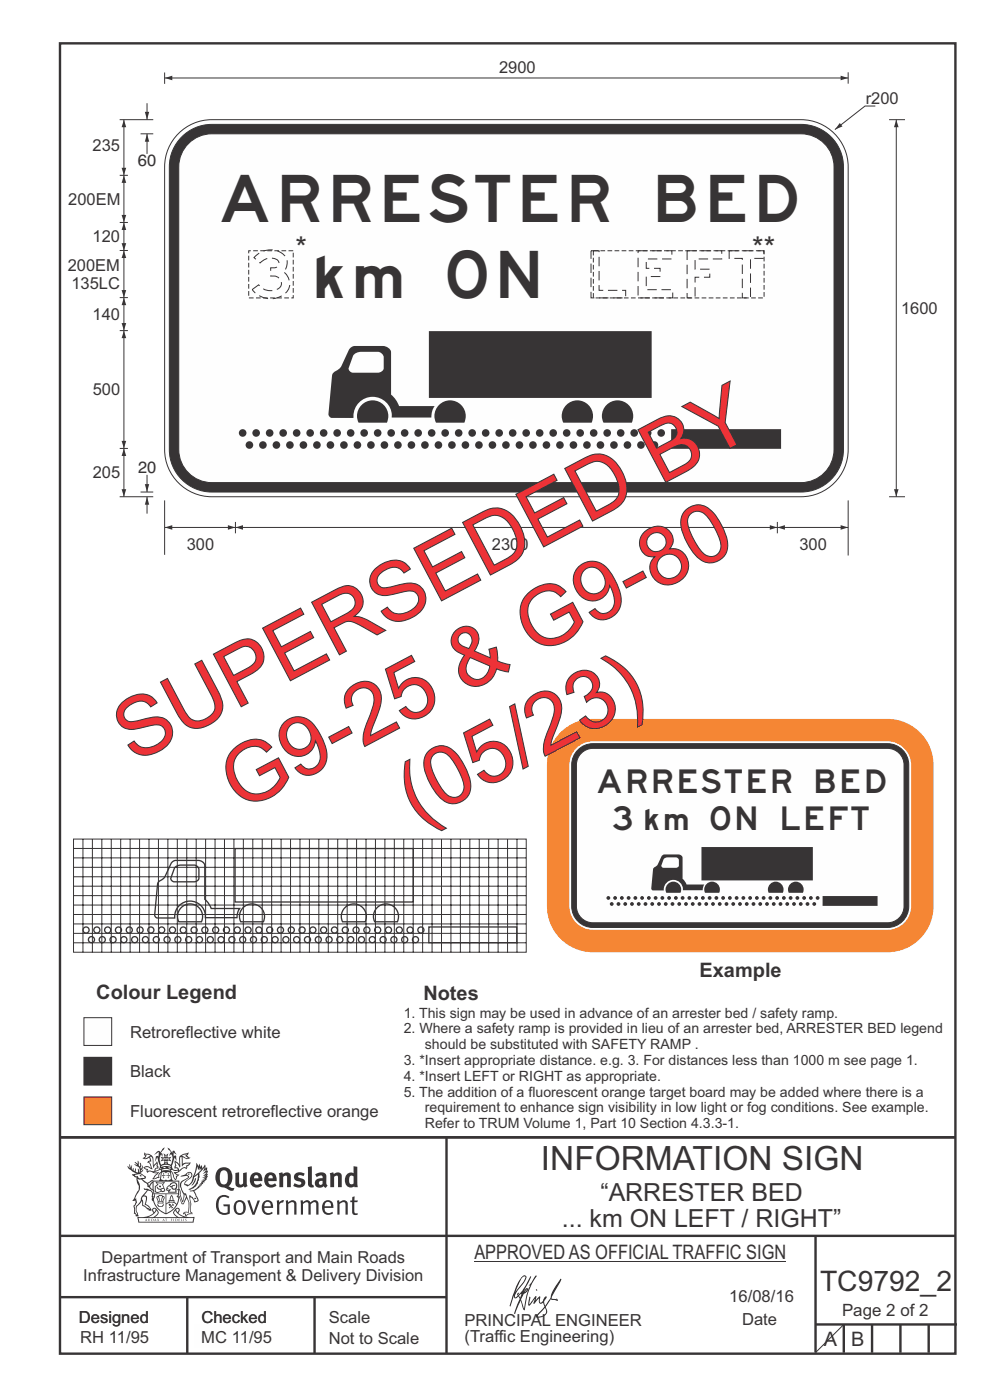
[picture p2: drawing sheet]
<svg xmlns="http://www.w3.org/2000/svg" width="210mm" height="297mm" viewBox="0 0 210 297" stroke-linecap="round" stroke-linejoin="round" font-family="sans-serif">
<g fill="none" stroke="#373435" stroke-width=".51">
<path d="M12.7 9.2h190v278h-190zM12.7 241.3h190M94.7 241.4v45.8M12.7 275.2h82M12.7 262.2h190.1M39.7 275.2v12M66.7 275.2v12M173 262.2v24.8M173 281h30M179 281v6M185 281v6M191 281v6"/>
<path d="M197 281v6"/>
</g>
<g fill="#373435">
<path d="M47 248.5a2.55 2.55 0 0 0 0 2.7l.3 .1a.81 .81 0 0 0 1-.9v-.6a1.04 1.04 0 0 0-1.1-1.5zM46.3 248.1a1.82 1.82 0 0 1 2.1-.2 1.82 1.82 0 0 1 .9 1.9 2.29 2.29 0 0 1-.8 1.9l.7 .3h.5l-.2 .6a2.87 2.87 0 0 1-2-.7 2.12 2.12 0 0 1-1.6-3.1z" fill-rule="evenodd"/>
<path d="M49.9 248.9l.8-.2v2a.46 .46 0 0 0 .3 .6 .46 .46 0 0 0 .6-.3v-2.1l.7-.2v2.4l.2 .5-.5 .4-.3-.3a1.02 1.02 0 0 1-1.2 .2 1.02 1.02 0 0 1-.6-1.1z" fill-rule="evenodd"/>
<path d="M54 249.5l-.1 .5h.9a.49 .49 0 0 0-.2-.6 .49 .49 0 0 0-.6 .1zM53.4 249.1a1.34 1.34 0 0 1 1.6-.2 1.34 1.34 0 0 1 .7 1.5v.2h-1.8a.77 .77 0 0 0 .5 .8 .77 .77 0 0 0 .9-.4l.3 .5a1.59 1.59 0 0 1-2 .2 1.59 1.59 0 0 1-.5-2z" fill-rule="evenodd"/>
<path d="M57.1 249.5l-.2 .5h1a.49 .49 0 0 0-.2-.6 .49 .49 0 0 0-.6 .1zM56.4 249.1a1.34 1.34 0 0 1 1.6-.2 1.34 1.34 0 0 1 .7 1.5v.2h-1.8a.77 .77 0 0 0 .5 .8 .77 .77 0 0 0 .9-.4l.4 .5a1.59 1.59 0 0 1-2.1 .2 1.59 1.59 0 0 1-.5-2z" fill-rule="evenodd"/>
<path d="M59.2 248.9l.7-.2 .1 .4a.95 .95 0 0 1 1-.3 .95 .95 0 0 1 .7 .8v2.3h-.8v-2.3a.46 .46 0 0 0-.8 .1v2.2h-.8z" fill-rule="evenodd"/>
<path d="M62.6 249.1a1.75 1.75 0 0 1 2-.1l-.2 .5-.6-.2a.43 .43 0 0 0-.6 .3l.4 .3a1.04 1.04 0 0 1 1.2 1.1 1.04 1.04 0 0 1-1.4 1l-1.2-.4 .3-.6 1 .4 .4-.4a.88 .88 0 0 0-1-.5l-.4-.2-.1-.4z" fill-rule="evenodd"/>
<path d="M65.3 247.6l.8-.2 .1 3.8 .3 .2 .1 .5a.88 .88 0 0 1-1-.1 .88 .88 0 0 1-.3-1z" fill-rule="evenodd"/>
<path d="M67.8 250.6a.43 .43 0 0 0-.1 .7 .43 .43 0 0 0 .7-.1v-.7zM66.8 249.2a1.7 1.7 0 0 1 2.4 .1v1.8l.3 .4-.4 .5-.5-.3a1.03 1.03 0 0 1-1.7-.2 1.03 1.03 0 0 1 .8-1.5h.7v-.4a.8 .8 0 0 0-1.2 .1z" fill-rule="evenodd"/>
<path d="M70 248.9l.7-.2 .1 .4a.95 .95 0 0 1 1-.3 .95 .95 0 0 1 .7 .8v2.3h-.8v-2.3a.46 .46 0 0 0-.8 .1v2.2h-.8z" fill-rule="evenodd"/>
<path d="M74.3 249.5a1.48 1.48 0 0 0 0 1.7h.5l.2-.1v-1.5l-.3-.2zM75 247.4l.8 .1 .1 4.4h-.7l-.1-.2a1.26 1.26 0 0 1-1.4 0 1.26 1.26 0 0 1-.5-1.3 1.29 1.29 0 0 1 .4-1.3 1.29 1.29 0 0 1 1.4-.2z" fill-rule="evenodd"/>
<path d="M46.4 253.9a1.72 1.72 0 0 1 2.3 0l-.3 .3a1.24 1.24 0 0 0-1.4-.2 1.24 1.24 0 0 0-.6 1.4 1.49 1.49 0 0 0 1.2 2l.7-.2v-1.3h-.8l-.1-.4h1.4v1.9a1.93 1.93 0 0 1-2.3 0 1.93 1.93 0 0 1-.7-2.2l.2-.7z" fill-rule="evenodd"/>
<path d="M50.4 255.1a1.65 1.65 0 0 0 .2 2.2 .99 .99 0 0 0 1-1.4 .78 .78 0 0 0-.4-.8 .78 .78 0 0 0-.8 0zM50 254.9a1.33 1.33 0 0 1 1.6-.1 1.33 1.33 0 0 1 .5 1.4 1.31 1.31 0 0 1-1.3 1.6 1.31 1.31 0 0 1-1.2-1.6v-.6z" fill-rule="evenodd"/>
<path d="M52.5 254.7l.5-.1 .8 2.6 .8-2.5h.5l-1.1 3h-.5z" fill-rule="evenodd"/>
<path d="M56.3 255.2l-.2 .7h1.3a.7 .7 0 0 0-.3-.8 .7 .7 0 0 0-.8 .1zM55.9 255a1.22 1.22 0 0 1 1.5-.2 1.22 1.22 0 0 1 .5 1.5h-1.8a.93 .93 0 0 0 .5 1 .93 .93 0 0 0 1.1-.2l.2 .3a1.43 1.43 0 0 1-1.8 .1 1.43 1.43 0 0 1-.6-1.7z" fill-rule="evenodd"/>
<path d="M58.7 254.7l.4-.1 .1 .5 .4-.4 .6-.1-.1 .6a.66 .66 0 0 0-.9 .6v1.9h-.4z" fill-rule="evenodd"/>
<path d="M60.6 254.8l.4-.2 .1 .5a.94 .94 0 0 1 1-.5 .94 .94 0 0 1 .8 .8v2.3h-.5l-.1-2.5a.81 .81 0 0 0-1.2 .3v2.2h-.4z" fill-rule="evenodd"/>
<path d="M63.7 254.7l.5-.1 .1 .5 .4-.3a.78 .78 0 0 1 1.2 .3 .9 .9 0 0 1 .9-.5 .9 .9 0 0 1 .8 .8v2.3h-.5l-.1-2.5a.67 .67 0 0 0-1.1 .3v2.2h-.5v-2.4l-.4-.2-.7 .4v2.2h-.5z" fill-rule="evenodd"/>
<path d="M69.1 255.2l-.2 .7h1.3a.7 .7 0 0 0-.3-.8 .7 .7 0 0 0-.8 .1zM68.7 255a1.22 1.22 0 0 1 1.5-.2 1.22 1.22 0 0 1 .5 1.5h-1.8a.93 .93 0 0 0 .4 1 .93 .93 0 0 0 1.2-.2l.2 .3a1.44 1.44 0 0 1-1.8 .1 1.44 1.44 0 0 1-.6-1.7z" fill-rule="evenodd"/>
<path d="M71.5 254.8l.4-.2 .1 .5a.94 .94 0 0 1 1-.5 .94 .94 0 0 1 .8 .8v2.3h-.5l-.1-2.5a.81 .81 0 0 0-1.2 .3v2.2h-.4z" fill-rule="evenodd"/>
<path d="M74.7 253.9l.5-.1v.9h.7l-.1 .4h-.6v2.1l.1 .2h.5l.1 .3a.75 .75 0 0 1-1.2-.6v-2h-.4v-.4h.4z" fill-rule="evenodd"/>
<path d="M30.8 244.9l1.1 .3-.9 .5h-.4l.6-.5zM31.8 245.5l.2-.1a2.44 2.44 0 0 1 .5 1.9l.1 .5 .6-1-.1 .6 .3 .3a.57 .57 0 0 0-.6 .8l-1-.2-.5 .2 .2-.5-.8-.3 .7-.1 .9 .5 .1-.1-.6-1.3-.2-.1 .5-.1zM30.7 244.4l-.1 .5 .2 .4-.6 .4a1.04 1.04 0 0 0 1.4-.1l.2 .6-.3 .1-.2 .4a.94 .94 0 0 1 .8 1.1l-.2-.1a1.16 1.16 0 0 0-1.5-.1l.3 .4 .4 .2 .1 .5 .2 .1 .1-.2a.94 .94 0 0 1 1.1 .3h.8l-1.2 1.2a1.13 1.13 0 0 0 1.2-.2l.4-.1v-.4l.4-.7a.83 .83 0 0 0-.6 1h-.3l-.7 .3 1.1-1.4-.5 .2-.5-.1 1.3-.5-.1-.2-.9 .4v-.3l.2-.2 .3 .1 .1-.3-.2-.4 .1-.6-.2-.3-.7 .9v-.7a1.42 1.42 0 0 0-1.6-1.8z" fill-rule="evenodd"/>
<path d="M38.5 245.3l.5-.3 .7-.1-.6 .3 .8 .5h-.3zM38.3 245.5h.2l.1 2a1.69 1.69 0 0 1 1.6-.7l-.8 .5 .1 .5a1.1 1.1 0 0 0-1.5 .6l-.1-.5-.2-.2h-.5l.3-.4-.3-.7a1.42 1.42 0 0 1 .9 1.1l.2-.1zM37.1 246.2l.1 1-.2 .3 .1 .5 .5-.1 .2 .2a.96 .96 0 0 1-1.2-.1l-.1 .1a1.06 1.06 0 0 0 1.3 .2v.1a.72 .72 0 0 1-.9 .2l.2 .5 .6 .2-.4 .2-.1 .7-.2-.4-.4-1.1-.4-.4 .4 .9a1.54 1.54 0 0 0 .7 1.2l.2-.3a.58 .58 0 0 1 .4-.7l.2-.2h-.3l-.5-.3 .9-.5a.93 .93 0 0 1 1.2-.5v.2l.2-.2 .1-.5a.99 .99 0 0 0 .7-.8l-1.3 .1-.3 .2-.1-1.4 .9 .4 .9-.3h-.4l-.5-.4 .4-.7-.6 .2a1.46 1.46 0 0 0-1.4 2.1l.1 .4-.3-.4z" fill-rule="evenodd"/>
<path d="M35.6 248.9l.2 .1-.1 .3 .4 .1-.4 .1v.5l-.1-.6h-.3l.3-.1z" fill-rule="evenodd"/>
<path d="M34.6 248.9l.2 .1v.3l.3 .1h-.3l-.1 .6v-.5l-.4-.1 .4-.1z" fill-rule="evenodd"/>
<path d="M34.3 248.8a.57 .57 0 0 1 .9 .2 .57 .57 0 0 1 .9-.2l.2 1.4h-.2a.57 .57 0 0 1-.9 0 .69 .69 0 0 1-1.1 0zM34.2 248.1l-.3 2.1-.1 .4h2.9l-.2-.4-.3-2.1h-.2v.3l-.8-.2-.8 .2v-.3z" fill-rule="evenodd"/>
<path d="M34.2 252.4a.3 .3 0 0 0 .6 0 .3 .3 0 0 0-.6 0zM33.3 251l.3 .3-.3 .3a.79 .79 0 0 0 0 1.3l.8-.2-.1-.3a.55 .55 0 0 1-.7-.6h.1l.2 .3 .3 .1 .8-.2-.4-.7 .4-.3-.7 .1zM33 250.7l1.1 .2 .9-.2-.4 .7 .4 1.1a.56 .56 0 0 1-.8 .3l-.2 .1a.73 .73 0 0 1-.9 .1 .73 .73 0 0 1-.3-.9v-.4l.6-.4z" fill-rule="evenodd"/>
<path d="M35.6 251.9l.7-.5a.58 .58 0 0 1 1-.1 .58 .58 0 0 1-.4 .9l-.3-.3a.43 .43 0 0 1 .6-.3v-.1a.57 .57 0 0 0-.8 .2l-.2-.1-.3 .1 .5 .2a.55 .55 0 0 0 .8 .4v.5h-1.3l.4-.3-.2-.2-.6 .1 .2-.2-.2-.1zM35.4 251.8l-.1 .2a.39 .39 0 0 0 .2 .6h.3l-.2 .4h1.9l-.1-.7a.86 .86 0 0 0-.1-1.4 .86 .86 0 0 0-1.3 .4z" fill-rule="evenodd"/>
<path d="M36 254.8h.8v.2h-.8zM36.4 253.8l.2 .8h-.4zM36.4 253.5l-.3 .5-.1 .6h-.2v.4l-.7 .4 .2 .2a1.48 1.48 0 0 1 2.1 .1l.2-.1-.6-.5v-.5h-.2l-.1-.6z" fill-rule="evenodd"/>
<path d="M35.8 255.4l.4 .1 .1 .3 .3-.2-.2-.2a.38 .38 0 0 1 .5 .5l-.2-.2-.3 .3 .4 .2-.4 .2-.1-.4-.4 .4-.1-.2 .4-.3-.1-.1-.2 .1z" fill-rule="evenodd"/>
<path d="M34.5 254h.2v.2l-.2 .6h-.2zM33.6 255.3h.9v.2a.55 .55 0 0 1-.8 .4v-.2l-.2-.1zM33.4 254h.2l.2 .8h-.2zM33.6 255h.8l.1 .1-.8 .1zM33.8 253.7h.5l-.2 1.1h-.1zM33.3 253.8l-.1 .3 .3 1.1a.48 .48 0 0 0-.1 .6 .48 .48 0 0 0 .5 .3l.5-.1a.49 .49 0 0 0 .2-.8l.3-1.1-.1-.3a1.42 1.42 0 0 0-1.5 0z" fill-rule="evenodd"/>
<path d="M33.7 251.5l.4 .1 .1 .3h-.3z" fill-rule="evenodd"/>
<path d="M41.3 250.1l.3-.2-.2 .9-.6 .7h-.2l.5-.7z" fill-rule="evenodd"/>
<path d="M39.7 249l.3-.2 .5 .2a.88 .88 0 0 1-.6 1.1 1.22 1.22 0 0 0-.8 1.3l.5 .2a.72 .72 0 0 0 .9-.4l.5-.8 .2-.6 .8-.6v.3a2.85 2.85 0 0 1-2 2.8l.1 .1a2.13 2.13 0 0 0 1.9-1.5v-.2a2.01 2.01 0 0 0 .3-1.8l1.1-1.3-.4 1 .7-.5-.7 1 .8-.4-.8 .8 .7-.1-.9 .5 .8-.1-.8 .4h.8l-.9 .3 .3 .2h-.4l.2 .3h-.3l.1 .3h-.4l.2 .3h-.2a2.16 2.16 0 0 1-2 1l.1 .2h.4a.76 .76 0 0 1 .7 .7l.5 1.2-.6 .2a1.45 1.45 0 0 0-1.1-1.3l.2 1.8-.1 1.8 .4 .3a1.07 1.07 0 0 0-1.2 .4v-.3l-.5-.2a.87 .87 0 0 1 1.1-.1v-.7a4.4 4.4 0 0 0-.6-3.1v-.3h-.3a2.16 2.16 0 0 1-.7-2.2l.3-.3 1.2-.8a.55 .55 0 0 0-.4-.8zM37.8 252.4a.76 .76 0 0 1 .3 1.1l.6 1.6 .4-1.7 .2 .1a.61 .61 0 0 1-.1 .9l-.3 .9h-.2l-.7-1.6-.3 .1a1.18 1.18 0 0 0 .1-1.4zM41.8 247.5l.2 .8 .3-.6v.6l.4-.5a1.9 1.9 0 0 1-1.1 1.4l-.4 .3zM38.3 249.6l1.3-.1 .2 .1v.3l-.5 .3a1.26 1.26 0 0 0-.9 1.9l.2 .6a1.84 1.84 0 0 1 .1 2.1l-.4-1.3a.96 .96 0 0 0-.4-1.3l-.4 .3a.78 .78 0 0 1 0 1.2l.1 .3h.4l.4 1.1a.38 .38 0 0 0 .2 .4 .38 .38 0 0 0 .4-.1l.6-1.2a2.94 2.94 0 0 1 .4 2.5l-.1 .5-.8-.1-.3 .4v.2l.4-.1 .1 .4 .2 .1a1.02 1.02 0 0 1 1.3-.5v-.4l-.3-.1 .1-1.8-.3-1.3 .1 .1a1.14 1.14 0 0 1 .8 .9 .63 .63 0 0 0 .8-.2 .63 .63 0 0 0-.1-.9l-.7-1.2 .9-.6 .2-.3 .3-.1-.1-.2h.4l-.1-.3h.3l-.1-.3 .5-.1-.2-.2 .6-.4v-.2h-.2l.4-.5-.3 .1 .3-.6-.4 .1 .4-.5v-.3l-.3 .2 .2-.6-.1-.3-.4 .3v-.8l-.6 .8-.2-.7-.2 .4-.3-.7-.1 .6-.5-.8-.1 1.4-.6 1.9a1.81 1.81 0 0 1-1 1.4l-.6-.2a1.75 1.75 0 0 1 1.1-1.2 .75 .75 0 0 0 .1-1.3 .75 .75 0 0 0-1.1 .5z" fill-rule="evenodd"/>
<path d="M41.2 254.1h.3l.2 .3h-.4z" fill-rule="evenodd"/>
<path d="M29.4 258.4h11.6l-.1 .8h-11.4zM31.4 258.2l.4-.1a2.48 2.48 0 0 0 1.4-1.3l.3 .5-.5 .6-.5 .3zM32.5 256.6l.3-.2 .2 .2-.3 .6zM37.2 256.8a2.65 2.65 0 0 0 1.8 1.4h-1.1l-.5-.3-.5-.6zM37.4 256.6l.2-.2 .3 .2-.3 .6zM29.2 258.2l.1 1.2h11.8l.2-1.1-.2-.1a4.1 4.1 0 0 1-3.3-.9l.3-.4-.1-.5a1.06 1.06 0 0 0-1.3 .9l.2 .4 .6 .5h-4.7l.3-.1a.84 .84 0 0 0 .6-.7 .84 .84 0 0 0-.5-.9l-.3-.2-.5 .1-.1 .5 .3 .4a4.2 4.2 0 0 1-3.4 .9z" fill-rule="evenodd"/>
<path d="M31 258.7l.1 .2h-.2zM31 258.6l-.3 .5 .4-.1 .2 .1z" fill-rule="evenodd"/>
<path d="M31.4 258.6h.2v.4a.25 .25 0 0 0 .2-.1 .25 .25 0 0 0-.1-.3h.1a.29 .29 0 0 1 0 .4 .29 .29 0 0 1-.4 0 .29 .29 0 0 1 0-.4z" fill-rule="evenodd"/>
<path d="M32.2 258.6a.22 .22 0 0 1 .3 .2 .22 .22 0 0 1-.3 .2zM32 258.6l.1 .5a.33 .33 0 0 0 .4-.1 .33 .33 0 0 0 0-.4 .33 .33 0 0 0-.5 0z" fill-rule="evenodd"/>
<path d="M32.9 258.7l.1 .2h-.2zM32.9 258.6l-.2 .5 .3-.1 .2 .1z" fill-rule="evenodd"/>
<path d="M33.3 258.6h.2l.1 .2 .2-.2-.2 .2 .2 .3-.3-.2v.2h-.2l.2-.3z" fill-rule="evenodd"/>
<path d="M34.7 258.7l.1 .2h-.2zM34.7 258.6l-.3 .5 .4-.1 .2 .1z" fill-rule="evenodd"/>
<path d="M35 258.6h.5h-.2v.5h-.2l.1-.5z" fill-rule="evenodd"/>
<path d="M36.2 258.6h.3h-.1v.2h.1h-.1v.3h-.2z" fill-rule="evenodd"/>
<path d="M36.7 258.6h.2v.5h-.2z" fill-rule="evenodd"/>
<path d="M37.3 258.6a.22 .22 0 0 1 .3 .2 .22 .22 0 0 1-.3 .2zM37.1 258.6v.5a.33 .33 0 0 0 .5-.1 .33 .33 0 0 0 0-.4 .33 .33 0 0 0-.5 0z" fill-rule="evenodd"/>
<path d="M37.8 258.6h.4h-.2v.2h.1h-.1v.2l.2 .1h-.4z" fill-rule="evenodd"/>
<path d="M38.4 258.6h.2l-.1 .4 .2 .1h-.3z" fill-rule="evenodd"/>
<path d="M38.9 258.6h.2v.5h-.2z" fill-rule="evenodd"/>
<path d="M39.3 258.6h.2l-.1 .1 .2 .2-.2 .2h-.1v-.2l.2 .1z" fill-rule="evenodd"/>
<path d="M34.2 247.4a1.51 1.51 0 0 1 2.1 .2 2.67 2.67 0 0 0-2.1 0zM35.7 247.6l.5 .2v.2l-.4-.1zM34.6 247.7l.5-.1 .1 .2h-.4zM34.1 247.9l.2 .1-.3 .1zM35 246.9l.2-.2 .3 .2zM34.9 245.7h.2v.3h-.2zM35 245.1l.2 .2 .2-.2-.1 .4h-.2zM35.1 246.3h.2l.1 .4-.2-.2-.2 .2zM35.3 245.7h.2v.3h-.2zM34.4 245.7l.3 .1 .1 .2-.4 .1 .2-.2zM35.7 245.8l.3-.1-.2 .2 .2 .2-.4-.1zM32.7 244.9l1-.5-.1 1-.2-.2-.3 .2-.3 1.1 .5-1 .3 .9a1.84 1.84 0 0 1 .2 1.7l.4 .1a2.48 2.48 0 0 1 2.2 .1l.2-.3-.2-.7 .7-1.7 .4 .6-.2-1-.2-.1-.2 .3v-.9l.6 .4-.6-.8-.3 .1-.1 .4-.5-.8-.5-.3 .2 .4 .6 .6-.5 .7 .5-.3a2.06 2.06 0 0 1-.1 2.2l-.5-.2-.2-.6 .2-.1 .7 .2-.4-.5 .4-.5-.7 .2-.2-.2 .2-.7-.5 .4-.5-.4 .2 .7-.2 .2-.7-.2 .4 .5-.4 .5 .8-.2 .1 .1-.2 .6-.5 .2a2.02 2.02 0 0 1 0-2.2l.3 .5-.1-.6-.3-.1 .8-1.3-.4 .4-.5 .7-.2-.3a.8 .8 0 0 0-.8 .5z" fill-rule="evenodd"/>
<path d="M29.2 250.1l.3 .2a.61 .61 0 0 1 .8 .3l.3 .2a.8 .8 0 0 1 .6 1l.4 .1 .6 .5a1 1 0 0 1 .4 1.1l-.1 .7v-.5h-.1a.96 .96 0 0 0-.8-1.3l-.2-.2h-.7l-.1-.1-.1 .1 .1 .3h.6l-1.2 1.4-.2 .9-.4 .6a1.33 1.33 0 0 0-.5 1.8l.2 .5a1.26 1.26 0 0 1-.5-1.4l-.1-.4a1.56 1.56 0 0 0 .4-1.7l-.3 .2 .2-.5a3.2 3.2 0 0 0 .7-3zM30.4 253.9h.4a2.06 2.06 0 0 1-.1 1.6l.7 .5 .4 .4-.6-.1-.8-.6-.1-.9a.51 .51 0 0 1 .1-.9zM28.6 249.3a1.52 1.52 0 0 1 2.1 .6l-1.1 .1-.2-.1-.1-.4-.5 .1zM27.5 247v.8l-.3-.4-.1 .1a3.1 3.1 0 0 0 1.9 1.5l-1 .1 .5 .6 .5 .1 .1 1.1a1.84 1.84 0 0 1-.3 2.5l-.4 .9-.3 .4 .2 .1 .4-.1 .1 .4-.2 .5-.3 .2 .1 1.8 .2-.1 .3 .6h.1l.5-.1-.2-.5a1.3 1.3 0 0 1-.1-1.7l.9-1 .2 1.1 .5 .2 .5 .5 .1-.1 .2 .4 .5-.1a1.85 1.85 0 0 0-1.2-1.4l.1-.2a1.39 1.39 0 0 0 0-1.5l-.5-.1 .5-.5a.66 .66 0 0 1 .9-.4 .66 .66 0 0 1 .3 .9l-.1 .4 .2-.1v.2l-.1 .3 .2 .5 .1-.3a2.24 2.24 0 0 0 .1-2.2 .73 .73 0 0 1-.7-.7 .73 .73 0 0 1 .6-.7v-.2a.94 .94 0 0 0-.9 .8 .48 .48 0 0 1-.1-.5 .48 .48 0 0 1 .5-.3l.5-.3a.51 .51 0 0 0-.8 .2l-.4 .3-1.1-.8 .6-.1 .2-.5-1.2-.7 .5-.4v-.4l-.4 .4v-.2a.69 .69 0 0 0 .2-1v.5l-.2 .2v-1.1l-.3-.2 .1 .6-.1 .2-.4-1.2v.6l-.6-.3 .5 .6-.6-.2 .3 .3a1 1 0 0 1 .7 1.5l-.2-.8v.8l-.5-.2v-.7l-.2 .6-.2-.1-.1-.6-.2 .4-.2-.2 .1-.7-.2 .5z" fill-rule="evenodd"/>
<path d="M29.6 249.5l.2-.2 .3 .3z" fill-rule="evenodd"/>
<path d="M32.4 250.5h5.6v2l-.2-.1v-1.7h-5.2v2.5h5.2v-.8l.1 .2-.1 1.1v-.3h-2.5v4a4.1 4.1 0 0 0 2.6-3.6l.1-.1a4 4 0 0 1-2.8 3.9 4.2 4.2 0 0 1-2.8-4.7l.1 1.3 .1-.2a3.8 3.8 0 0 0 2.5 3.4v-4h-2.5l-.2-.9z" fill-rule="evenodd"/>
<circle cx="40" cy="249.1" r=".17"/>
</g>
<path d="M100.6 267.7h66.2" fill="none" stroke="#373435" stroke-width=".21"/>
<g fill="#252726">
<path d="M111.6 273.7l.2-.2-.5 .7zM110.4 274.5l.3 .1-.3 .8-.3-.5zM110.9 270.9h.5a9.3 9.3 0 0 1-2 3.1l-.1 .3 1-2.5zM110.6 271a14.7 14.7 0 0 0-2.2 4.9l-.3 1.2 .1 .1 .8-2.3a.42 .42 0 0 0 .2 .6 .42 .42 0 0 0 .6-.3l.2-.1 .3 .5-1.2 3.2h.2l1.1-2.9 .6 1.9 .2 .2 .2-.5a13.5 13.5 0 0 1 2-6.2l.5-.5-.2-.2-1.5 2.1 .3-.1a14.9 14.9 0 0 0-1.3 5.1l-.4-1.2a1.39 1.39 0 0 1 .2-1.8l.1-.2a.92 .92 0 0 0 .8-1.2 .75 .75 0 0 0-.7 .7l-.2 .2 1.6-3.4h-.1l-.4 .7a10.5 10.5 0 0 1-2.1 3.3l.1-.5a.32 .32 0 0 0-.3 .2 .32 .32 0 0 0 0 .4l-.5 .4a3.2 3.2 0 0 1 1.1-2.3l.5-.6a2.49 2.49 0 0 0 .7-1.6l-.3-.2z" fill-rule="evenodd"/>
<path d="M115.6 277.5a1.15 1.15 0 0 1 .1 1.3 1.15 1.15 0 0 1-1.2 .5h-.5zM112.3 275.1l-.3 1.7 .3 .2 1.2-1.5-.3 1.1 1.2-1.2a.94 .94 0 0 0 .3 1.2l.5-.3 .3 .9-1.2 1.3a.98 .98 0 0 0-.5 1 1.9 1.9 0 0 0 2.3-1.3l-.1-.2a1.02 1.02 0 0 1 .3-1.4l.5-1 1.5 .3-.2-.4v.2l-1.1-.1v-.3l2-3.6 .1-.2-.1-.2-1.8 2.7a6.6 6.6 0 0 1-1.5 3l-.2-.2a1.01 1.01 0 0 1 .4-1.4l.1-.2-.2-.1-.4 .4-.2 .5-.5 .4-.2-.4 .1-.9-.2-.1-.8 1 .2-1h-.1l-1.4 1.8 .2-1.5v-.1z" fill-rule="evenodd"/>
<path d="M113.7 273.6l.3 .2h-.3z" fill-rule="evenodd"/>
</g>
<path d="M41.5 281.2h14.1v4.7h-14.1z" fill-rule="evenodd" fill="#fefefe" stroke="#fefefe" stroke-width=".21"/>
<path d="M179 281l-6 6" fill="none" stroke="#373435" stroke-width=".21"/>
<path d="M12.7 241.3h190" fill="none" stroke="#373435" stroke-width=".51"/>
<path d="M17.8 215.9h5.9v5.9h-5.9z" fill-rule="evenodd" fill="#fefefe" stroke="#373435" stroke-width=".21"/>
<path d="M17.8 224.3h5.9v5.9h-5.9z" fill-rule="evenodd" fill="#373435"/>
<path d="M17.8 224.3h5.9v5.9h-5.9z" fill-rule="evenodd" fill="#373435" stroke="#373435" stroke-width=".21"/>
<path d="M17.8 232.7h5.9v5.9h-5.9z" fill-rule="evenodd" fill="#f58634" stroke="#373435" stroke-width=".21"/>
<g fill="none" stroke="#373435" stroke-width=".21">
<path d="M15.6 178h96v24h-96zM17.6 178v24M19.6 178v24M21.6 178v24M23.6 178v24M25.6 178v24M27.6 178v24M29.6 178v24M31.6 178v24M33.6 178v24M35.6 178v24M37.6 178v24"/>
<path d="M39.6 178v24M41.6 178v24M43.6 178v24M45.6 178v24M47.6 178v24M49.6 178v24M51.6 178v24M53.6 178v24M55.6 178v24M57.6 178v24M59.6 178v24M61.6 178v24"/>
<path d="M63.6 178v24M65.6 178v24M67.6 178v24M69.6 178v24M71.6 178v24M73.6 178v24M75.6 178v24M77.6 178v24M79.6 178v24M81.6 178v24M83.6 178v24M85.6 178v24"/>
<path d="M87.7 178v24M89.7 178v24M91.7 178v24M93.7 178v24M95.7 178v24M97.7 178v24M99.7 178v24M101.7 178v24M103.7 178v24M105.7 178v24M107.7 178v24M109.7 178v24"/>
<path d="M15.6 198h96M15.6 196h96M15.6 194h96M15.6 192h96M15.6 190h96M15.6 188h96M15.6 186h96M15.6 184h96M15.6 182h96M15.6 180h96M15.6 200h96"/>
</g>
<g fill="none" stroke="#373435" stroke-width=".28">
<path d="M36.4 183l.9-.5h4.8a1.43 1.43 0 0 1 1.3 1.1v7.2l.7 .7 .7 1.3h6l-.3 .6-.2 1.3h-6.7a3.3 3.3 0 0 0-3.3-3.5 3.3 3.3 0 0 0-3.2 3.6h-3.7l-.5-.5 .5-6.7a1.46 1.46 0 0 1 1-1l.6-.7zM37.2 184l1.2-.5h2.8a1.08 1.08 0 0 1 1 1v1.8a.98 .98 0 0 1-1 .8h-4.3a.77 .77 0 0 1-.7-.8zM38.7 192.4a2.67 2.67 0 0 1 3.3 0 2.67 2.67 0 0 1 .7 3.2h-4.8a2.59 2.59 0 0 1 .8-3.2zM49.9 180h37.8v11.4h-37.8zM51.8 192.4a2.67 2.67 0 0 1 3.3 0 2.67 2.67 0 0 1 .8 3.2h-4.8a2.59 2.59 0 0 1 .7-3.2zM73.4 192.4a2.67 2.67 0 0 1 3.3 0 2.67 2.67 0 0 1 .8 3.2h-4.8a2.59 2.59 0 0 1 .7-3.2zM80.2 192.4a2.67 2.67 0 0 1 3.3 0 2.67 2.67 0 0 1 .8 3.2h-4.8a2.59 2.59 0 0 1 .7-3.2zM91 196.7h18.6v3.3h-18.6z"/>
<circle cx="18.3" cy="197.3" r=".65"/>
<circle cx="19.4" cy="199.4" r=".65"/>
<circle cx="20.5" cy="197.3" r=".65"/>
<circle cx="21.7" cy="199.4" r=".65"/>
<circle cx="22.8" cy="197.3" r=".65"/>
<circle cx="24" cy="199.4" r=".65"/>
<circle cx="25.1" cy="197.3" r=".65"/>
<circle cx="26.3" cy="199.4" r=".65"/>
<circle cx="27.4" cy="197.3" r=".65"/>
<circle cx="28.6" cy="199.4" r=".65"/>
<circle cx="29.7" cy="197.3" r=".65"/>
<circle cx="30.9" cy="199.4" r=".65"/>
<circle cx="32" cy="197.3" r=".65"/>
<circle cx="33.1" cy="199.4" r=".65"/>
<circle cx="34.3" cy="197.3" r=".65"/>
<circle cx="35.4" cy="199.4" r=".65"/>
<circle cx="36.6" cy="197.3" r=".65"/>
<circle cx="37.7" cy="199.4" r=".65"/>
<circle cx="38.9" cy="197.3" r=".65"/>
<circle cx="40" cy="199.4" r=".65"/>
<circle cx="41.2" cy="197.3" r=".65"/>
<circle cx="42.3" cy="199.4" r=".65"/>
<circle cx="43.5" cy="197.3" r=".65"/>
<circle cx="44.6" cy="199.4" r=".65"/>
<circle cx="45.8" cy="197.3" r=".65"/>
<circle cx="46.9" cy="199.4" r=".65"/>
<circle cx="48" cy="197.3" r=".65"/>
<circle cx="49.2" cy="199.4" r=".65"/>
<circle cx="50.3" cy="197.3" r=".65"/>
<circle cx="51.5" cy="199.4" r=".65"/>
<circle cx="52.6" cy="197.3" r=".65"/>
<circle cx="53.8" cy="199.4" r=".65"/>
<circle cx="54.9" cy="197.3" r=".65"/>
<circle cx="56.1" cy="199.4" r=".65"/>
<circle cx="57.2" cy="197.3" r=".65"/>
<circle cx="58.4" cy="199.4" r=".65"/>
<circle cx="59.5" cy="197.3" r=".65"/>
<circle cx="60.6" cy="199.4" r=".65"/>
<circle cx="61.8" cy="197.3" r=".65"/>
<circle cx="62.9" cy="199.4" r=".65"/>
<circle cx="64.1" cy="197.3" r=".65"/>
<circle cx="65.2" cy="199.4" r=".65"/>
<circle cx="66.4" cy="197.3" r=".65"/>
<circle cx="67.5" cy="199.4" r=".65"/>
<circle cx="68.7" cy="197.3" r=".65"/>
<circle cx="69.8" cy="199.4" r=".65"/>
<circle cx="71" cy="197.3" r=".65"/>
<circle cx="72.1" cy="199.4" r=".65"/>
<circle cx="73.2" cy="197.3" r=".65"/>
<circle cx="74.4" cy="199.4" r=".65"/>
<circle cx="75.5" cy="197.3" r=".65"/>
<circle cx="76.7" cy="199.4" r=".65"/>
<circle cx="77.8" cy="197.3" r=".65"/>
<circle cx="79" cy="199.4" r=".65"/>
<circle cx="80.1" cy="197.3" r=".65"/>
<circle cx="81.3" cy="199.4" r=".65"/>
<circle cx="82.4" cy="197.3" r=".65"/>
<circle cx="83.6" cy="199.4" r=".65"/>
<circle cx="84.7" cy="197.3" r=".65"/>
<circle cx="85.8" cy="199.4" r=".65"/>
<circle cx="87" cy="197.3" r=".65"/>
<circle cx="88.1" cy="199.4" r=".65"/>
<circle cx="89.3" cy="197.3" r=".65"/>
</g>
<path d="M37.5 28.8a10 10 0 0 1 7.4-3.4h125a10 10 0 0 1 10 10v60a10 10 0 0 1-10 10h-125a10 10 0 0 1-10-10v-60a10 10 0 0 1 2.6-6.6z" fill-rule="evenodd" fill="#fefefe" stroke="#373435" stroke-width=".21"/>
<path d="M38.6 29a9 9 0 0 1 6.3-2.6h125a9 9 0 0 1 9 9v60a9 9 0 0 1-9 9h-125a9 9 0 0 1-9-9v-60a9 9 0 0 1 2.7-6.4z" fill-rule="evenodd" fill="#373435" stroke="#353635" stroke-width=".21"/>
<path d="M40.3 30.1a7 7 0 0 1 4.6-1.7h125a7 7 0 0 1 7 7v60a7 7 0 0 1-7 7h-125a7 7 0 0 1-7-7v-60a7 7 0 0 1 2.4-5.3z" fill-rule="evenodd" fill="#fefefe" stroke="#373435" stroke-width=".21"/>
<path d="M185.7 22.5h-2.2l-6.4 5M188.6 25.4h3.4M188.6 105.4h3.4" fill="none" stroke="#373435" stroke-width=".21"/>
<path d="M178.1 26.1l.6 .7-1.6 .7z" fill="#373435"/>
<path d="M190.1 25.4v80" fill="none" stroke="#373435" stroke-width=".21"/>
<g fill="#373435">
<path d="M189.6 103.8h1l-.5 1.6z"/>
<path d="M190.1 25.4l.5 1.6h-1z"/>
</g>
<path d="M34.9 15.4v2.4M34.9 16.5h145M179.9 15.3v2.5" fill="none" stroke="#373435" stroke-width=".21"/>
<g fill="#373435">
<path d="M35 16.5l1.5-.4v.9z"/>
<path d="M178.3 16.1l1.6 .4-1.6 .5z"/>
<path d="M74.2 73.9l-1.7 3.7a3.4 3.4 0 0 1-1.6 1.3l-.5 .8-.7 8.2a.85 .85 0 0 0 .7 .8h4.6a4.1 4.1 0 0 1 4-4.5 4.1 4.1 0 0 1 4.1 4.4h8.4l.2-1.6 .5-.8h-7.5l-.7-1.3-1-1.2v-9a1.67 1.67 0 0 0-1.7-1.3h-6.1l-.3 .1zM75.1 75.2l-1.1 2.9a.96 .96 0 0 0 .8 1h5.4a1.27 1.27 0 0 0 1.2-1v-2.3a1.33 1.33 0 0 0-1.2-1.2l-4 .1zM76.7 85.9a3.2 3.2 0 0 0-.6 3.8h6a3.3 3.3 0 0 0-1.1-4.1 3.3 3.3 0 0 0-4.3 .3zM93.1 85.9a3.2 3.2 0 0 0-.6 3.8h6a3.3 3.3 0 0 0-1.1-4.1 3.3 3.3 0 0 0-4.3 .3zM120.1 85.9a3.2 3.2 0 0 0-.6 3.8h6a3.3 3.3 0 0 0-1.1-4.1 3.3 3.3 0 0 0-4.3 .3zM128.7 85.9a3.2 3.2 0 0 0-.7 3.8h6a3.3 3.3 0 0 0-1.1-4.1 3.3 3.3 0 0 0-4.2 .3zM91 70.3h47.2v14.1h-47.2zM142.4 91.1h23.3v4.1h-23.3zM138 94.4a.81 .81 0 0 1 1.6 0 .81 .81 0 0 1-1.6 0zM135.2 94.4a.81 .81 0 0 1 1.6 0 .81 .81 0 0 1-1.6 0zM132.3 94.4a.81 .81 0 0 1 1.6 0 .81 .81 0 0 1-1.6 0zM129.4 94.4a.81 .81 0 0 1 1.6 0 .81 .81 0 0 1-1.6 0zM126.6 94.4a.81 .81 0 0 1 1.6 0 .81 .81 0 0 1-1.6 0zM123.7 94.4a.81 .81 0 0 1 1.6 0 .81 .81 0 0 1-1.6 0zM120.8 94.4a.85 .85 0 0 1 1.7 0 .85 .85 0 0 1-1.7 0zM118 94.4a.81 .81 0 0 1 1.6 0 .81 .81 0 0 1-1.6 0zM115.1 94.4a.81 .81 0 0 1 1.6 0 .81 .81 0 0 1-1.6 0zM112.2 94.4a.85 .85 0 0 1 1.7 0 .85 .85 0 0 1-1.7 0zM109.4 94.4a.81 .81 0 0 1 1.6 0 .81 .81 0 0 1-1.6 0zM106.5 94.4a.81 .81 0 0 1 1.6 0 .81 .81 0 0 1-1.6 0zM103.6 94.4a.85 .85 0 0 1 1.7 0 .85 .85 0 0 1-1.7 0zM100.8 94.4a.81 .81 0 0 1 1.6 0 .81 .81 0 0 1-1.6 0zM97.9 94.4a.81 .81 0 0 1 1.6 0 .81 .81 0 0 1-1.6 0zM95.1 94.4a.81 .81 0 0 1 1.6 0 .81 .81 0 0 1-1.6 0zM92.2 94.4a.81 .81 0 0 1 1.6 0 .81 .81 0 0 1-1.6 0zM89.3 94.4a.81 .81 0 0 1 1.6 0 .81 .81 0 0 1-1.6 0zM86.5 94.4a.81 .81 0 0 1 1.6 0 .81 .81 0 0 1-1.6 0zM83.6 94.4a.81 .81 0 0 1 1.6 0 .81 .81 0 0 1-1.6 0zM80.7 94.4a.85 .85 0 0 1 1.7 0 .85 .85 0 0 1-1.7 0zM77.9 94.4a.81 .81 0 0 1 1.6 0 .81 .81 0 0 1-1.6 0zM75 94.4a.81 .81 0 0 1 1.6 0 .81 .81 0 0 1-1.6 0zM72.1 94.4a.85 .85 0 0 1 1.7 0 .85 .85 0 0 1-1.7 0zM69.3 94.4a.81 .81 0 0 1 1.6 0 .81 .81 0 0 1-1.6 0zM66.4 94.4a.81 .81 0 0 1 1.6 0 .81 .81 0 0 1-1.6 0zM63.6 94.4a.81 .81 0 0 1 1.6 0 .81 .81 0 0 1-1.6 0zM60.7 94.4a.81 .81 0 0 1 1.6 0 .81 .81 0 0 1-1.6 0zM57.8 94.4a.81 .81 0 0 1 1.6 0 .81 .81 0 0 1-1.6 0zM55 94.4a.81 .81 0 0 1 1.6 0 .81 .81 0 0 1-1.6 0zM52.1 94.4a.81 .81 0 0 1 1.6 0 .81 .81 0 0 1-1.6 0zM139.4 91.9a.85 .85 0 0 1 1.7 0 .85 .85 0 0 1-1.7 0zM136.6 91.9a.81 .81 0 0 1 1.6 0 .81 .81 0 0 1-1.6 0zM133.7 91.9a.81 .81 0 0 1 1.6 0 .81 .81 0 0 1-1.6 0zM130.9 91.9a.81 .81 0 0 1 1.6 0 .81 .81 0 0 1-1.6 0zM128 91.9a.81 .81 0 0 1 1.6 0 .81 .81 0 0 1-1.6 0zM125.1 91.9a.81 .81 0 0 1 1.6 0 .81 .81 0 0 1-1.6 0zM122.3 91.9a.81 .81 0 0 1 1.6 0 .81 .81 0 0 1-1.6 0zM119.4 91.9a.81 .81 0 0 1 1.6 0 .81 .81 0 0 1-1.6 0zM116.5 91.9a.85 .85 0 0 1 1.7 0 .85 .85 0 0 1-1.7 0zM113.7 91.9a.81 .81 0 0 1 1.6 0 .81 .81 0 0 1-1.6 0zM110.8 91.9a.81 .81 0 0 1 1.6 0 .81 .81 0 0 1-1.6 0zM107.9 91.9a.85 .85 0 0 1 1.7 0 .85 .85 0 0 1-1.7 0zM105.1 91.9a.81 .81 0 0 1 1.6 0 .81 .81 0 0 1-1.6 0zM102.2 91.9a.81 .81 0 0 1 1.6 0 .81 .81 0 0 1-1.6 0zM99.4 91.9a.81 .81 0 0 1 1.6 0 .81 .81 0 0 1-1.6 0zM96.5 91.9a.81 .81 0 0 1 1.6 0 .81 .81 0 0 1-1.6 0zM93.6 91.9a.81 .81 0 0 1 1.6 0 .81 .81 0 0 1-1.6 0zM90.8 91.9a.81 .81 0 0 1 1.6 0 .81 .81 0 0 1-1.6 0zM87.9 91.9a.81 .81 0 0 1 1.6 0 .81 .81 0 0 1-1.6 0zM85 91.9a.85 .85 0 0 1 1.7 0 .85 .85 0 0 1-1.7 0zM82.2 91.9a.81 .81 0 0 1 1.6 0 .81 .81 0 0 1-1.6 0zM79.3 91.9a.81 .81 0 0 1 1.6 0 .81 .81 0 0 1-1.6 0zM76.4 91.9a.85 .85 0 0 1 1.7 0 .85 .85 0 0 1-1.7 0zM73.6 91.9a.81 .81 0 0 1 1.6 0 .81 .81 0 0 1-1.6 0zM70.7 91.9a.81 .81 0 0 1 1.6 0 .81 .81 0 0 1-1.6 0zM67.8 91.9a.85 .85 0 0 1 1.7 0 .85 .85 0 0 1-1.7 0zM65 91.9a.81 .81 0 0 1 1.6 0 .81 .81 0 0 1-1.6 0zM62.1 91.9a.81 .81 0 0 1 1.6 0 .81 .81 0 0 1-1.6 0zM59.3 91.9a.81 .81 0 0 1 1.6 0 .81 .81 0 0 1-1.6 0zM56.4 91.9a.81 .81 0 0 1 1.6 0 .81 .81 0 0 1-1.6 0zM53.5 91.9a.81 .81 0 0 1 1.6 0 .81 .81 0 0 1-1.6 0zM50.7 91.9a.81 .81 0 0 1 1.6 0 .81 .81 0 0 1-1.6 0z" fill-rule="evenodd"/>
</g>
<path d="M52.8 53.2h9.4v10h-9.4zM125.9 53.2h36.2v10h-36.2z" fill="none" stroke="#373435" stroke-width=".21" stroke-dasharray="1 .5" stroke-linecap="butt"/>
<path d="M31.2 21.9v3.5" fill="none" stroke="#373435" stroke-width=".21"/>
<path d="M30.7 23.7h1l-.5 1.7z" fill="#373435"/>
<path d="M31.2 105.4v3.6" fill="none" stroke="#373435" stroke-width=".21"/>
<path d="M31.2 105.4l.5 1.7h-1z" fill="#373435"/>
<path d="M26.3 95.1v10.3" fill="none" stroke="#373435" stroke-width=".21"/>
<g fill="#373435">
<path d="M25.8 103.8h1l-.5 1.6z"/>
<path d="M26.3 95.2l.5 1.5h-1z"/>
</g>
<path d="M26.3 70.1v25" fill="none" stroke="#373435" stroke-width=".21"/>
<g fill="#373435">
<path d="M25.8 93.5h1l-.5 1.6z"/>
<path d="M26.3 70.2l.5 1.5h-1z"/>
</g>
<path d="M26.3 63.1v7" fill="none" stroke="#373435" stroke-width=".21"/>
<g fill="#373435">
<path d="M26.3 63.2l.5 1.5h-1z"/>
<path d="M25.8 68.5h1l-.5 1.6z"/>
</g>
<path d="M26.3 53.1v10" fill="none" stroke="#373435" stroke-width=".21"/>
<g fill="#373435">
<path d="M26.3 53.2l.5 1.5h-1z"/>
<path d="M25.8 61.5h1l-.5 1.6z"/>
</g>
<path d="M26.3 47.2v6" fill="none" stroke="#373435" stroke-width=".21"/>
<g fill="#373435">
<path d="M26.3 47.2l.5 1.6h-1z"/>
<path d="M25.8 51.6h1l-.5 1.6z"/>
</g>
<path d="M26.3 25.4v11.8" fill="none" stroke="#373435" stroke-width=".21"/>
<g fill="#373435">
<path d="M26.3 25.4l.5 1.6h-1z"/>
<path d="M25.8 35.6h1l-.5 1.6z"/>
</g>
<g fill="none" stroke="#373435" stroke-width=".21">
<path d="M25.4 25.4h7.1M25.4 37.2h1.7M25.4 53.1h1.7M25.4 47.2h1.7M25.4 63.1h1.7M25.4 70.1h1.7M25.4 95.1h1.7M25.4 105.4h7.1M34.9 106.2v11.5M34.9 111.9h15M49.9 110.7v2.4M164.9 110.7v2.4"/>
<path d="M179.9 106.2v11.7"/>
</g>
<g fill="#373435">
<path d="M35 111.9l1.5-.5v1z"/>
<path d="M48.3 111.4l1.6 .5-1.6 .5z"/>
</g>
<path d="M49.9 111.9h115" fill="none" stroke="#373435" stroke-width=".21"/>
<g fill="#373435">
<path d="M50 111.9l1.5-.5v1z"/>
<path d="M163.3 111.4l1.6 .5-1.6 .5z"/>
</g>
<path d="M164.9 111.9h15" fill="none" stroke="#373435" stroke-width=".21"/>
<g fill="#373435">
<path d="M164.9 111.9l1.6-.5v1z"/>
<path d="M178.3 111.4l1.6 .5-1.6 .5z"/>
</g>
<path d="M26.3 37.2v10" fill="none" stroke="#373435" stroke-width=".21"/>
<g fill="#373435">
<path d="M26.3 37.2l.5 1.6h-1z"/>
<path d="M25.8 45.6h1l-.5 1.6z"/>
</g>
<path d="M31.2 100.7v3.7" fill="none" stroke="#373435" stroke-width=".21"/>
<path d="M30.7 102.7h1l-.5 1.7z" fill="#373435"/>
<path d="M31.2 28.4v4.3" fill="none" stroke="#373435" stroke-width=".21"/>
<path d="M31.2 28.4l.5 1.7h-1z" fill="#373435"/>
<path d="M29.8 28.4h2.7M29.8 104.4h2.7" fill="none" stroke="#373435" stroke-width=".21"/>
<path d="M118.5 155.8a9.7 9.7 0 0 1 7.3-3.3h62.5a9.8 9.8 0 0 1 9.7 9.8v30a9.8 9.8 0 0 1-9.7 9.7h-62.5a9.8 9.8 0 0 1-9.8-9.7v-30a9.7 9.7 0 0 1 2.5-6.5z" fill-rule="evenodd" fill="#f58634"/>
<path d="M122 159.1a5 5 0 0 1 3.8-1.8h62.5a5 5 0 0 1 5 5v30a5 5 0 0 1-5 5h-62.5a5 5 0 0 1-5-5v-30a5 5 0 0 1 1.2-3.2z" fill-rule="evenodd" fill="#fefefe"/>
<path d="M122.3 159.4a4.5 4.5 0 0 1 3.5-1.6h62.5a4.5 4.5 0 0 1 4.5 4.5v30a4.5 4.5 0 0 1-4.5 4.5h-62.5a4.5 4.5 0 0 1-4.5-4.5v-30a4.5 4.5 0 0 1 1-2.9z" fill-rule="evenodd" fill="#373435" stroke="#353635" stroke-width=".21"/>
<path d="M123.3 159.8a3.5 3.5 0 0 1 2.5-1h62.5a3.5 3.5 0 0 1 3.5 3.5v30a3.5 3.5 0 0 1-3.5 3.5h-62.5a3.5 3.5 0 0 1-3.5-3.5v-30a3.5 3.5 0 0 1 1-2.5z" fill-rule="evenodd" fill="#fefefe" stroke="#373435" stroke-width=".21"/>
<path d="M140.5 181.5l-1 1.9-.9 .8-.1 .2-.4 4.1 .4 .4h2.3a2.04 2.04 0 0 1 2-2.2 2.04 2.04 0 0 1 2.1 2.2h4.2v-.7l.3-.5h-3.8l-.8-1.3v-4.5a.87 .87 0 0 0-.9-.6h-3zM140.9 182.2l-.6 1.4 .2 .4 2.9 .1 .5-.2 .1-1.4-.4-.5-2-.1zM141.7 187.5a1.62 1.62 0 0 0-.4 1.9h3.1a1.67 1.67 0 0 0-.6-2 1.67 1.67 0 0 0-2.1 .1zM149.9 187.5a1.62 1.62 0 0 0-.3 1.9h3a1.67 1.67 0 0 0-.6-2 1.67 1.67 0 0 0-2.1 .1zM163.4 187.5a1.62 1.62 0 0 0-.3 1.9h3a1.67 1.67 0 0 0-.6-2 1.67 1.67 0 0 0-2.1 .1zM167.6 187.5a1.62 1.62 0 0 0-.3 1.9h3a1.67 1.67 0 0 0-.5-2 1.67 1.67 0 0 0-2.2 .1zM148.8 179.7h23.6v7.1h-23.6zM174.5 190.1h11.7v2.1h-11.7zM172.3 191.8a.4 .4 0 0 1 .8 0 .4 .4 0 0 1-.8 0zM170.9 191.8a.4 .4 0 0 1 .8 0 .4 .4 0 0 1-.8 0zM169.5 191.8a.4 .4 0 0 1 .8 0 .4 .4 0 0 1-.8 0zM168 191.8a.4 .4 0 0 1 .8 0 .4 .4 0 0 1-.8 0zM166.6 191.8a.4 .4 0 0 1 .8 0 .4 .4 0 0 1-.8 0zM165.2 191.8a.4 .4 0 0 1 .8 0 .4 .4 0 0 1-.8 0zM163.7 191.8a.4 .4 0 0 1 .8 0 .4 .4 0 0 1-.8 0zM162.3 191.8a.4 .4 0 0 1 .8 0 .4 .4 0 0 1-.8 0zM160.9 191.8a.4 .4 0 0 1 .8 0 .4 .4 0 0 1-.8 0zM159.4 191.8a.4 .4 0 0 1 .8 0 .4 .4 0 0 1-.8 0zM158 191.8a.4 .4 0 0 1 .8 0 .4 .4 0 0 1-.8 0zM156.6 191.8a.4 .4 0 0 1 .8 0 .4 .4 0 0 1-.8 0zM155.1 191.8a.4 .4 0 0 1 .8 0 .4 .4 0 0 1-.8 0zM153.7 191.8a.4 .4 0 0 1 .8 0 .4 .4 0 0 1-.8 0zM152.3 191.8a.4 .4 0 0 1 .8 0 .4 .4 0 0 1-.8 0zM150.8 191.8a.45 .45 0 0 1 .9 0 .45 .45 0 0 1-.9 0zM149.4 191.8a.4 .4 0 0 1 .8 0 .4 .4 0 0 1-.8 0zM148 191.8a.4 .4 0 0 1 .8 0 .4 .4 0 0 1-.8 0zM146.5 191.8a.45 .45 0 0 1 .9 0 .45 .45 0 0 1-.9 0zM145.1 191.8a.4 .4 0 0 1 .8 0 .4 .4 0 0 1-.8 0zM143.7 191.8a.4 .4 0 0 1 .8 0 .4 .4 0 0 1-.8 0zM142.2 191.8a.45 .45 0 0 1 .9 0 .45 .45 0 0 1-.9 0zM140.8 191.8a.4 .4 0 0 1 .8 0 .4 .4 0 0 1-.8 0zM139.4 191.8a.4 .4 0 0 1 .8 0 .4 .4 0 0 1-.8 0zM138 191.8a.4 .4 0 0 1 .8 0 .4 .4 0 0 1-.8 0zM136.5 191.8a.4 .4 0 0 1 .8 0 .4 .4 0 0 1-.8 0zM135.1 191.8a.4 .4 0 0 1 .8 0 .4 .4 0 0 1-.8 0zM133.7 191.8a.4 .4 0 0 1 .8 0 .4 .4 0 0 1-.8 0zM132.2 191.8a.4 .4 0 0 1 .8 0 .4 .4 0 0 1-.8 0zM130.8 191.8a.4 .4 0 0 1 .8 0 .4 .4 0 0 1-.8 0zM129.4 191.8a.4 .4 0 0 1 .8 0 .4 .4 0 0 1-.8 0zM173 190.5a.4 .4 0 0 1 .8 0 .4 .4 0 0 1-.8 0zM171.6 190.5a.4 .4 0 0 1 .8 0 .4 .4 0 0 1-.8 0zM170.2 190.5a.4 .4 0 0 1 .8 0 .4 .4 0 0 1-.8 0zM168.7 190.5a.45 .45 0 0 1 .9 0 .45 .45 0 0 1-.9 0zM167.3 190.5a.4 .4 0 0 1 .8 0 .4 .4 0 0 1-.8 0zM165.9 190.5a.4 .4 0 0 1 .8 0 .4 .4 0 0 1-.8 0zM164.4 190.5a.45 .45 0 0 1 .9 0 .45 .45 0 0 1-.9 0zM163 190.5a.4 .4 0 0 1 .8 0 .4 .4 0 0 1-.8 0zM161.6 190.5a.4 .4 0 0 1 .8 0 .4 .4 0 0 1-.8 0zM160.1 190.5a.45 .45 0 0 1 .9 0 .45 .45 0 0 1-.9 0zM158.7 190.5a.4 .4 0 0 1 .8 0 .4 .4 0 0 1-.8 0zM157.3 190.5a.4 .4 0 0 1 .8 0 .4 .4 0 0 1-.8 0zM155.9 190.5a.4 .4 0 0 1 .8 0 .4 .4 0 0 1-.8 0zM154.4 190.5a.4 .4 0 0 1 .8 0 .4 .4 0 0 1-.8 0zM153 190.5a.4 .4 0 0 1 .8 0 .4 .4 0 0 1-.8 0zM151.6 190.5a.4 .4 0 0 1 .8 0 .4 .4 0 0 1-.8 0zM150.1 190.5a.4 .4 0 0 1 .8 0 .4 .4 0 0 1-.8 0zM148.7 190.5a.4 .4 0 0 1 .8 0 .4 .4 0 0 1-.8 0zM147.3 190.5a.4 .4 0 0 1 .8 0 .4 .4 0 0 1-.8 0zM145.8 190.5a.4 .4 0 0 1 .8 0 .4 .4 0 0 1-.8 0zM144.4 190.5a.4 .4 0 0 1 .8 0 .4 .4 0 0 1-.8 0zM143 190.5a.4 .4 0 0 1 .8 0 .4 .4 0 0 1-.8 0zM141.5 190.5a.4 .4 0 0 1 .8 0 .4 .4 0 0 1-.8 0zM140.1 190.5a.4 .4 0 0 1 .8 0 .4 .4 0 0 1-.8 0zM138.7 190.5a.4 .4 0 0 1 .8 0 .4 .4 0 0 1-.8 0zM137.2 190.5a.4 .4 0 0 1 .8 0 .4 .4 0 0 1-.8 0zM135.8 190.5a.4 .4 0 0 1 .8 0 .4 .4 0 0 1-.8 0zM134.4 190.5a.4 .4 0 0 1 .8 0 .4 .4 0 0 1-.8 0zM132.9 190.5a.45 .45 0 0 1 .9 0 .45 .45 0 0 1-.9 0zM131.5 190.5a.4 .4 0 0 1 .8 0 .4 .4 0 0 1-.8 0zM130.1 190.5a.4 .4 0 0 1 .8 0 .4 .4 0 0 1-.8 0zM128.6 190.5a.45 .45 0 0 1 .9 0 .45 .45 0 0 1-.9 0z" fill-rule="evenodd" fill="#373435"/>
<g font-size="17.6" fill="#ed3237">
<text x="28.3" y="162" transform="rotate(-28 28.3 162)">SUPERSEDED BY</text>
<text x="50.9" y="172.4" transform="rotate(-28 50.9 172.4)">G9-25 &amp; G9-80</text>
<text x="88.3" y="174.9" transform="rotate(-28 88.3 174.9)">(05/23)</text>
</g>
<g font-size="10" fill="#373435">
<text x="47" y="47.2">ARRESTER</text>
<text x="139.6" y="47.2">BED</text>
<text x="53.5" y="63.2">3</text>
<text x="95" y="63.2">ON</text>
<text x="125.4" y="63.2">LEFT</text>
</g>
<text font-size="7.1" fill="#373435" x="114.7" y="248.2">INFORMATION SIGN</text>
<text font-size="6.8" fill="#373435" x="67.2" y="63.2">km</text>
<g font-size="6.3" fill="#373435">
<text x="62.7" y="54.8">*</text>
<text x="159.6" y="54.8">**</text>
</g>
<text font-size="6" fill="#373435" x="173.9" y="274">TC9792_2</text>
<g font-size="5.3" fill="#373435">
<text x="127.4" y="254.9">“ARRESTER BED</text>
<text x="119.2" y="260.4">... km ON LEFT / RIGHT”</text>
</g>
<g font-size="5" fill="#373435">
<text x="126.8" y="168.2">ARRESTER</text>
<text x="173.1" y="168.2">BED</text>
<text x="130.1" y="176.2">3</text>
<text x="150.8" y="176.2">ON</text>
<text x="166" y="176.2">LEFT</text>
</g>
<g font-size="4.2" fill="#373435">
<text x="148.4" y="207.2">Example</text>
<text x="20.4" y="212">Colour Legend</text>
<text x="89.8" y="212.1">Notes</text>
<text x="100.6" y="267.2">APPROVED AS OFFICIAL TRAFFIC SIGN</text>
<text x="174.7" y="285.6">A</text>
<text x="180.6" y="285.6">B</text>
</g>
<text font-size="3.6" fill="#373435" x="178.6" y="279.2">Page 2 of 2</text>
<g font-size="3.5" fill="#373435">
<text x="105.9" y="15.5">2900</text>
<text x="183.7" y="22.1">r200</text>
<text x="19.6" y="32">235</text>
<text x="29.3" y="35.2">60</text>
<text x="14.5" y="43.4">200EM</text>
<text x="19.6" y="51.4">120</text>
<text x="14.4" y="57.4">200EM</text>
<text x="15.2" y="61.3">135LC</text>
<text x="19.6" y="67.9">140</text>
<text x="191.1" y="66.6">1600</text>
<text x="19.7" y="83.9">500</text>
<text x="19.7" y="101.5">205</text>
<text x="29.3" y="100.4">20</text>
<text x="39.6" y="116.6">300</text>
<text x="104.4" y="116.6">2300</text>
<text x="169.6" y="116.6">300</text>
<text x="27.6" y="220.1">Retroreflective white</text>
<text x="27.6" y="228.5">Black</text>
<text x="27.6" y="236.9">Fluorescent retroreflective orange</text>
<text x="21.6" y="267.9">Department of Transport and Main Roads</text>
<text x="17.7" y="271.8">Infrastructure Management &amp; Delivery Division</text>
<text x="16.7" y="280.6">Designed</text>
<text x="42.7" y="280.6">Checked</text>
<text x="69.7" y="280.6">Scale</text>
<text x="98.5" y="281.4">PRINCIPAL ENGINEER</text>
<text x="154.7" y="276.2">16/08/16</text>
<text x="157.4" y="281.2">Date</text>
<text x="17" y="284.8">RH 11/95</text>
<text x="42.7" y="284.8">DJ 5/14</text>
<text x="42.7" y="284.8">MC 11/95</text>
<text x="69.7" y="285.2">Not to Scale</text>
<text x="98.5" y="284.8">(Traffic Engineering)</text>
</g>
<text font-size="3.4" fill="#373435" x="136.9" y="176.2">km</text>
<g font-size="3" fill="#373435">
<text x="85.6" y="215.9">1. This sign may be used in advance of an arrester bed / safety ramp.</text>
<text x="85.6" y="219.3">2. Where a safety ramp is provided in lieu of an arrester bed, ARRESTER BED legend</text>
<text x="85.6" y="226">3. *Insert appropriate distance. e.g. 3. For distances less than 1000 m see page 1.</text>
<text x="90.1" y="222.6">should be substituted with SAFETY RAMP .</text>
<text x="85.6" y="232.7">5. The addition of a fluorescent orange target board may be added where there is a</text>
<text x="85.6" y="229.3">4. *Insert LEFT or RIGHT as appropriate.</text>
<text x="90.1" y="236">requirement to enhance sign visibility in low light or fog conditions. See example.</text>
<text x="90.1" y="239.4">Refer to TRUM Volume 1, Part 10 Section 4.3.3-1.</text>
</g>
</svg>
